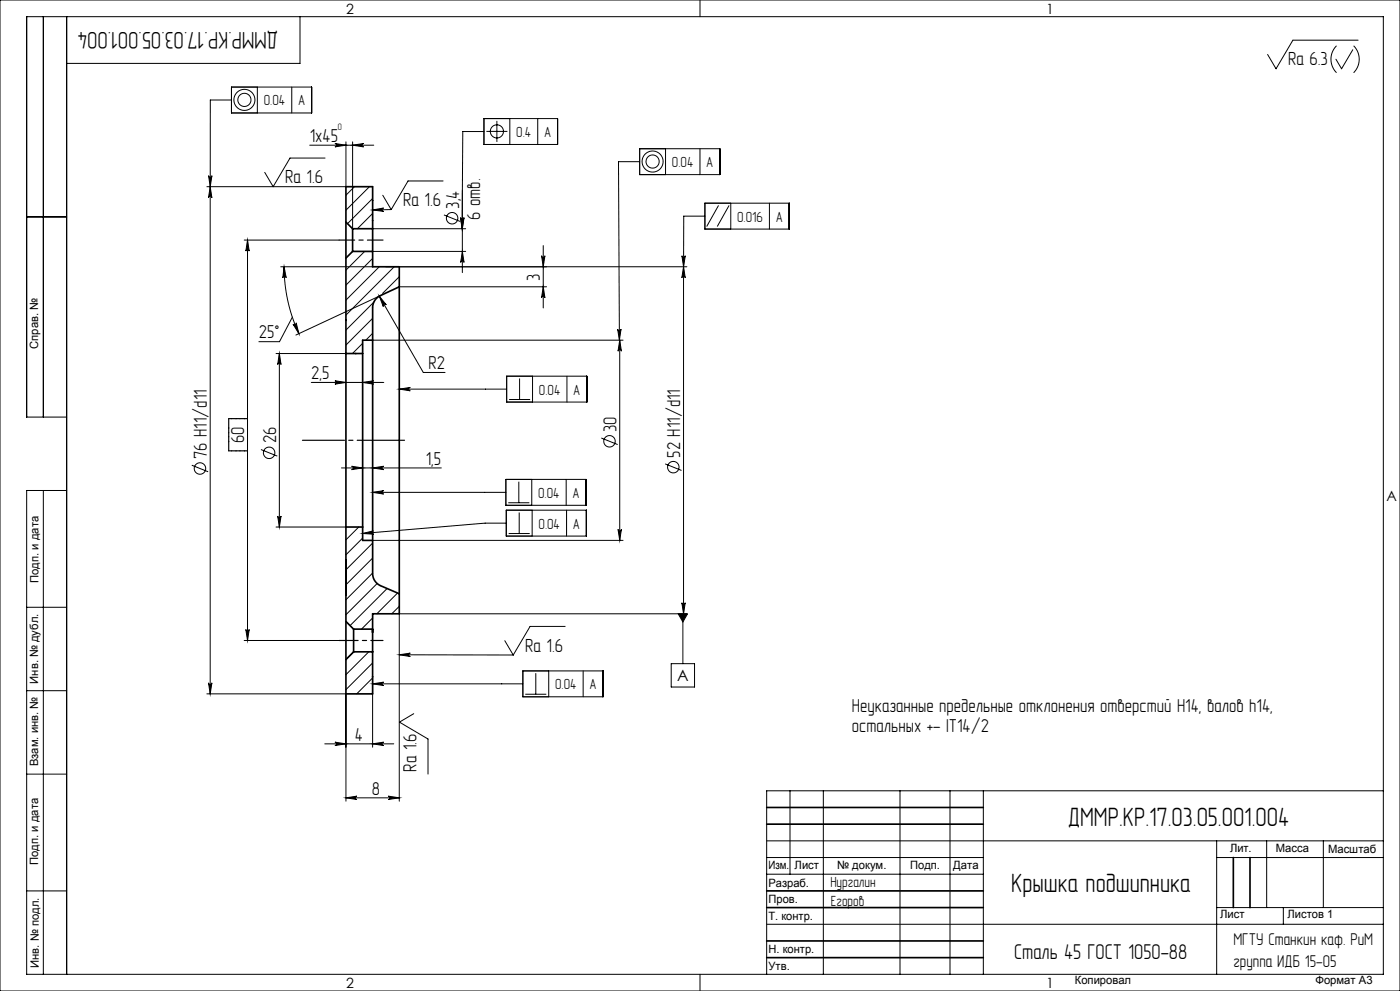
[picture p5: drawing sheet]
<svg xmlns="http://www.w3.org/2000/svg" width="420mm" height="297mm" viewBox="0 0 420 297" stroke-linecap="round" stroke-linejoin="round" font-family="sans-serif">
<g fill="none" stroke="#000" stroke-width=".3">
<path d="M0 0h420v297h-420zM13 5v120M20 5v287M90 5v14h-70M210 0v5M401 13.7a5.7 5.7 0 0 0 0 8.1M405.8 14.9l-3.3 5.7-1.7-2.8M406.1 13.7a5.7 5.7 0 0 1 0 8.1M407.4 12h-19.5l-5.1 8.6-2.5-4.3M69.4 26.1h24.1v7.8h-24.1zM69.4 30h-6.3v178M77.2 26.1v7.8"/>
<path d="M87.5 26.1v7.8M145.2 35.5h22.1v7.8h-22.1zM145.2 39.4h-6.4l-.2 29.2M145.9 39.4h6.3M149.1 36.2v6.3M152.9 35.5v7.8M161.3 35.5v7.8M62.6 52.6a.51 .51 0 0 0 .5 .5 .51 .51 0 0 0 .5-.5l-.5 3.4zM63.1 56l.5 3.3a.51 .51 0 0 0-.5-.5 .51 .51 0 0 0-.5 .5zM92.9 43.5h19.2M97.5 47.4h-10.5l-5.1 8.5-2.5-4.2M100.5 43l3.3 .5-3.3 .5a.51 .51 0 0 0 .5-.5 .51 .51 0 0 0-.5-.5z"/>
<path d="M103.8 42.5v13.5h-41.7M105.8 42.5v26.1M105.8 43.5l3.3-.5a.51 .51 0 0 0-.5 .5 .51 .51 0 0 0 .5 .5zM106.3 56l-2.5 2.5M110.8 56l-7 7M111.8 59.5l-7.5 7.5M114.8 58.5l2.6 4.3M132.9 54.2h-10.5l-5 8.6M138.7 57.1v24.6M191.9 44.6h24v7.7h-24zM191.9 48.5h-6.4l.3 53.5M199.7 44.6v7.7"/>
<path d="M210 44.6v7.7M8 65h12M73.3 72h28.4M74.3 72v120M74.3 72l.5 3.3a.51 .51 0 0 0-.5-.5 .51 .51 0 0 0-.6 .5zM84.2 80h27.6M85.2 80l.7 3.2a.51 .51 0 0 0-.6-.4 .51 .51 0 0 0-.5 .5zM85.2 80a47.4 47.4 0 0 0 4.5 20M109.4 75.4l-5.6 5.6M111.8 68.6h27.9M111.8 75.4h27.9M111.8 64l-4.6 4.6"/>
<path d="M111.8 68.5l-.1 .1M111.8 77.4l-8 8.1M111.8 62.9l3.3-.6a.51 .51 0 0 0-.5 .6 .51 .51 0 0 0 .5 .5zM113.8 80l-10 9.9M115.8 80h90.3M117.4 62.8l-5.6 .1M118.3 80l-14.5 14.4M133.2 64.4l4.9 2M138.1 65.2a.51 .51 0 0 0 .5 .5 .51 .51 0 0 0 .6-.4l-.6 3.3zM138.2 65.2a.51 .51 0 0 0 .5 .5 .51 .51 0 0 0 .5-.5l-.5 3.4zM138.7 75.4l.5 3.3a.51 .51 0 0 0-.5-.5 .51 .51 0 0 0-.5 .5zM162.5 76.6a.51 .51 0 0 0 .5 .5 .51 .51 0 0 0 .5-.5l-.5 3.4z"/>
<path d="M163 73.6v18.7M204.6 76.6a.51 .51 0 0 0 .5 .5 .51 .51 0 0 0 .5-.4l-.5 3.3zM205.1 80l.5 3.3a.51 .51 0 0 0-.5-.5 .51 .51 0 0 0-.5 .5zM211.5 60.9h25.3v7.8h-25.3zM211.5 64.8h-6.4v119.2M215.6 61.6l-3.6 6.3M218.7 61.6l-3.5 6.3M219.2 60.9v7.8M230.8 60.9v7.8M87.7 95.1l-3.9 7.3h-6.1M87.9 97.1a.51 .51 0 0 0 .7 .3 .51 .51 0 0 0 .3-.6l.8 3.2zM111.8 95.4l-8 8"/>
<path d="M111.8 99.9l-2.1 2.1M112.2 90.6l-8.4 8.3M113.8 88.8l2.1 2.6a.51 .51 0 0 0-.7-.2 .51 .51 0 0 0-.2 .7zM113.8 88.8l13.2 22.8h6.5M114.1 88.6l-25.3 11.8M119.8 82.9l-5 5M119.8 86h44.2M163 86l.5 3.3a.51 .51 0 0 0-.5-.5 .51 .51 0 0 0-.5 .5zM185.3 98.7a.51 .51 0 0 0 .5 .4 .51 .51 0 0 0 .5-.5l-.5 3.4zM82.8 106h21M83.8 106v52M83.8 106l.5 3.3a.51 .51 0 0 0-.5-.5 .51 .51 0 0 0-.5 .5z"/>
<path d="M93.4 114.6h21.7M100.5 114.1l3.3 .5-3.3 .5a.51 .51 0 0 0 .5-.5 .51 .51 0 0 0-.5-.5zM108.8 102.9l-3.1 3.1M108.8 114.6l3.3-.5a.51 .51 0 0 0-.5 .5 .51 .51 0 0 0 .5 .5zM111.8 102h75.1M119.8 116.6l3.3-.5a.51 .51 0 0 0-.5 .5 .51 .51 0 0 0 .5 .5zM119.8 116.6h32.2M152 112.7h24v7.8h-24zM152.7 119.7h6.3M155.9 113.4v6.3M159.8 112.7v7.8M170.1 112.7v7.8"/>
<path d="M185.9 102l.5 3.3a.51 .51 0 0 0-.5-.5 .51 .51 0 0 0-.5 .5zM185.9 102v60M20 125h-12v-120h407v287h-407v-145h12M57.5 139.4l4.9 2M78.3 134.7l4.9 2M105.5 139.7l3.3 .5-3.3 .6a.51 .51 0 0 0 .5-.6 .51 .51 0 0 0-.5-.5zM180.4 131.3l4.9 1.9M199.5 139l4.9 2M13 147v145M82.8 158h21M83.3 154.6a.51 .51 0 0 0 .5 .5 .51 .51 0 0 0 .5-.5l-.5 3.4zM102.4 140.2h30"/>
<path d="M107.6 158l-3.8 3.8M108.8 159.9l3.2-.8a.51 .51 0 0 0-.4 .5 .51 .51 0 0 0 .5 .5zM111.8 147.6h40M111.8 147.6l3.3-.6a.51 .51 0 0 0-.5 .6 .51 .51 0 0 0 .5 .5zM111.8 140.2l3.3-.5a.51 .51 0 0 0-.5 .5 .51 .51 0 0 0 .5 .6zM151.8 143.7h24v7.7h-24zM151.9 152.9h24v7.8h-24zM151.9 156.8h-6.4l-36.7 3.1M152.5 150.7h6.3M152.6 159.9h6.3M155.6 144.4v6.3M155.8 153.6v6.3"/>
<path d="M159.5 143.7v7.7M159.6 152.9v7.8M169.9 143.7v7.7M170 152.9v7.8M185.4 158.6a.51 .51 0 0 0 .5 .5 .51 .51 0 0 0 .5-.5l-.5 3.4zM108.8 161.3l-5 5M111.8 162h75.1M111.8 162.8l-8 8M111.8 167.3l-8 8M111.8 171.7l-8 8.1M113.1 174.9l-9.3 9.3M116.1 176.4l-11.1 11.1"/>
<path d="M119.3 177.7l-6.3 6.3M8 182h12M73.3 192h30.5M73.7 188.6a.51 .51 0 0 0 .6 .5 .51 .51 0 0 0 .5-.5l-.5 3.4zM106.1 195.4l-2.3 2.3M110.6 195.4l-6.8 6.8M111.8 198.7l-8 8M111.8 185.2l-3.4 3.4M119.8 181.7l-2.3 2.3M119.8 196.2l3.3-.5a.51 .51 0 0 0-.5 .5 .51 .51 0 0 0 .5 .6zM119.8 196.2l34.2 .1M151.4 192l2.6 4.3"/>
<path d="M169.5 187.7h-10.5l-5 8.6M201.4 198.9h7v7h-7zM203.5 184h2.8l-1.4 2.4zM204.6 180.6a.51 .51 0 0 0 .5 .5 .51 .51 0 0 0 .5-.5l-.5 3.4zM204.9 184v14.9M206.1 184h-86.3v56.1M8 207h12M62.1 208h41.7v32.1M62.6 204.6a.51 .51 0 0 0 .5 .5 .51 .51 0 0 0 .5-.5l-.5 3.4zM111.8 204.9l3.3-.5a.51 .51 0 0 0-.5 .5 .51 .51 0 0 0 .5 .6zM111.8 203.2l-4.8 4.8M111.8 207.7l-.3 .3"/>
<path d="M111.8 202.8v21.1M111.8 204.9h45.1M124.1 213.9l-4.3 2.5 8.6 5.1v10.5M156.9 201.1h24v7.7h-24zM157.6 208.1h6.3M160.7 201.7v6.4M164.6 201.1v7.7M174.9 201.1v7.7M8 232h12M97.4 222.9h20.7M100.5 222.4l3.3 .5-3.3 .5a.51 .51 0 0 0 .5-.5 .51 .51 0 0 0-.5-.5zM103.8 239.1l3.3-.5a.51 .51 0 0 0-.5 .5 .51 .51 0 0 0 .5 .5z"/>
<path d="M103.8 239.1h16M111.8 222.9l3.3-.5a.51 .51 0 0 0-.5 .5 .51 .51 0 0 0 .5 .5zM116.5 238.6l3.3 .5-3.3 .5a.51 .51 0 0 0 .5-.5 .51 .51 0 0 0-.5-.5zM237 237v25M247 237v55M270 237v55M285 237v55M295 237v55M415 237h-185v55M230 257h65M230 252h185M365 252v40"/>
<path d="M365 257h50M380 252v20M397 252v20M8 267h12M230 262h65M230 277h185M365 272h50M385 272v5M210 292v5"/>
<circle cx="73.3" cy="29.9" r="3.2"/>
<circle cx="73.3" cy="29.9" r="1.97"/>
<circle cx="149.1" cy="39.4" r="1.97"/>
<circle cx="195.8" cy="48.4" r="3.2"/>
<circle cx="195.8" cy="48.4" r="1.97"/>
<circle cx="135.6" cy="65.4" r="1.72"/>
<circle cx="80.7" cy="135.7" r="1.72"/>
<circle cx="182.8" cy="132.3" r="1.72"/>
<circle cx="60" cy="140.4" r="1.72"/>
<circle cx="202" cy="140" r="1.72"/>
</g>
<g fill="none" stroke="#000" stroke-width=".5">
<path d="M111.8 56v24M111.8 56h-8v152h8v-24h8v-104h-8M103.8 66.6l2 2M105.8 75.4l-2 2M105.8 68.6v6.8M105.8 68.6h6M105.8 75.4h6M119.8 86l-5.7 2.6a4 4 0 0 0-2.3 3.6v69.8M103.8 106h5M111.8 102h-3v60h3v9.9a4 4 0 0 0 2.4 3.7l5.6 2.4M103.8 158h5M103.8 186.2l2.3 2.4"/>
<path d="M106.1 195.4l-2.3 2.3M106.1 188.6v6.8M106.1 188.6h5.7M106.1 195.4h5.7M230 242h65M230 247h65M370 257v15M375 257v15M230 267h65M230 272h65M230 282h65M230 287h65"/>
</g>
<path d="M90.7 132h29.1" fill="none" stroke="#000" stroke-width=".35" stroke-dasharray="15.2 1.3 1.3 1.3" stroke-dashoffset="2.6"/>
<path d="M103.8 192h11.1" fill="none" stroke="#000" stroke-width=".35" stroke-dasharray="15.2 1.3 1.3 1.3" stroke-dashoffset="11.6"/>
<path d="M68.6 132.3v-1.4M68.6 129.7v-1.6M69.4 125.5h1.5M70.9 135.1h-1.5M71.9 125.5h1.5M73.4 135.1h-1.5M119.6 132h1.8M101.7 192h2.1" fill="none" stroke="#000" stroke-width=".35" stroke-dasharray="15.2 1.3 1.3 1.3"/>
<path d="M114.9 72h-13.2" fill="none" stroke="#000" stroke-width=".35" stroke-dasharray="15.2 1.3 1.3 1.3" stroke-dashoffset="10.6"/>
<path d="M68.6 135.1h5.6M74.2 125.5h-5.6" fill="none" stroke="#000" stroke-width=".35" stroke-dasharray="15.2 1.3 1.3 1.3" stroke-dashoffset="14.4"/>
<path d="M68.6 125.5v9.6" fill="none" stroke="#000" stroke-width=".35" stroke-dasharray="15.2 1.3 1.3 1.3" stroke-dashoffset="12.3"/>
<g fill="#000">
<path d="M203.5 184h2.8l-1.4 2.4z"/>
<path d="M63.1 56l.5 3.3a.51 .51 0 0 0-.5-.5 .51 .51 0 0 0-.5 .5zM62.6 204.6a.51 .51 0 0 0 .5 .5 .51 .51 0 0 0 .5-.5l-.5 3.4zM205.1 80l.5 3.3a.51 .51 0 0 0-.5-.5 .51 .51 0 0 0-.5 .5zM204.6 180.6a.51 .51 0 0 0 .5 .5 .51 .51 0 0 0 .5-.5l-.5 3.4zM74.3 72l.5 3.3a.51 .51 0 0 0-.5-.5 .51 .51 0 0 0-.6 .5zM73.7 188.6a.51 .51 0 0 0 .6 .5 .51 .51 0 0 0 .5-.5l-.5 3.4zM83.8 106l.5 3.3a.51 .51 0 0 0-.5-.5 .51 .51 0 0 0-.5 .5zM83.3 154.6a.51 .51 0 0 0 .5 .5 .51 .51 0 0 0 .5-.5l-.5 3.4zM138.2 65.2a.51 .51 0 0 0 .5 .5 .51 .51 0 0 0 .5-.5l-.5 3.4zM138.7 75.4l.5 3.3a.51 .51 0 0 0-.5-.5 .51 .51 0 0 0-.5 .5z"/>
<path d="M105.8 43.5l3.3-.5a.51 .51 0 0 0-.5 .5 .51 .51 0 0 0 .5 .5zM100.5 43l3.3 .5-3.3 .5a.51 .51 0 0 0 .5-.5 .51 .51 0 0 0-.5-.5z"/>
<path d="M162.5 76.6a.51 .51 0 0 0 .5 .5 .51 .51 0 0 0 .5-.5l-.5 3.4zM163 86l.5 3.3a.51 .51 0 0 0-.5-.5 .51 .51 0 0 0-.5 .5z"/>
<path d="M113.8 88.8l1.2 3.1a.51 .51 0 0 1 .2-.7 .51 .51 0 0 1 .7 .2zM103.8 239.1l3.3-.5a.51 .51 0 0 0-.5 .5 .51 .51 0 0 0 .5 .5zM116.5 238.6l3.3 .5-3.3 .5a.51 .51 0 0 0 .5-.5 .51 .51 0 0 0-.5-.5zM100.5 114.1l3.3 .5-3.3 .5a.51 .51 0 0 0 .5-.5 .51 .51 0 0 0-.5-.5zM108.8 114.6l3.3-.5a.51 .51 0 0 0-.5 .5 .51 .51 0 0 0 .5 .5zM85.2 80l.7 3.2a.51 .51 0 0 0-.6-.4 .51 .51 0 0 0-.5 .5zM87.9 97.1a.51 .51 0 0 0 .7 .3 .51 .51 0 0 0 .3-.6l.8 3.2zM100.5 222.4l3.3 .5-3.3 .5a.51 .51 0 0 0 .5-.5 .51 .51 0 0 0-.5-.5zM111.8 222.9l3.3-.5a.51 .51 0 0 0-.5 .5 .51 .51 0 0 0 .5 .5zM105.5 139.7l3.3 .5-3.3 .6a.51 .51 0 0 0 .5-.6 .51 .51 0 0 0-.5-.5zM111.8 140.2l3.3-.5a.51 .51 0 0 0-.5 .5 .51 .51 0 0 0 .5 .6z"/>
<path d="M108.8 159.9l3.2-.8a.51 .51 0 0 0-.4 .5 .51 .51 0 0 0 .5 .5zM111.8 147.6l3.3-.6a.51 .51 0 0 0-.5 .6 .51 .51 0 0 0 .5 .5zM111.8 204.9l3.3-.5a.51 .51 0 0 0-.5 .5 .51 .51 0 0 0 .5 .6zM119.8 116.6l3.3-.5a.51 .51 0 0 0-.5 .5 .51 .51 0 0 0 .5 .5zM138.1 65.2a.51 .51 0 0 0 .5 .5 .51 .51 0 0 0 .6-.4l-.6 3.3zM62.6 52.6a.51 .51 0 0 0 .5 .5 .51 .51 0 0 0 .5-.5l-.5 3.4zM204.6 76.6a.51 .51 0 0 0 .5 .5 .51 .51 0 0 0 .5-.4l-.5 3.3zM185.3 98.7a.51 .51 0 0 0 .5 .4 .51 .51 0 0 0 .5-.5l-.5 3.4z"/>
<path d="M185.4 158.6a.51 .51 0 0 0 .5 .5 .51 .51 0 0 0 .5-.5l-.5 3.4zM185.9 102l.5 3.3a.51 .51 0 0 0-.5-.5 .51 .51 0 0 0-.5 .5z"/>
<path d="M119.8 196.2l3.3-.5a.51 .51 0 0 0-.5 .5 .51 .51 0 0 0 .5 .6zM111.8 62.9l3.3-.6a.51 .51 0 0 0-.5 .6 .51 .51 0 0 0 .5 .5z"/>
</g>
<g font-size="7">
<text x="320.3" y="247.5">ДММР.КР.17.03.05.001.004</text>
<text x="303.3" y="267.2">Крышка подшипника</text>
</g>
<text font-size="6.3" x="83.5" y="9.5" transform="rotate(-180 83.5 9.5)">ДММР.КР.17.03.05.001.004</text>
<text font-size="5.6" x="304.2" y="287.5">Сталь 45 ГОСТ 1050-88</text>
<g font-size="5">
<text x="386.4" y="19.6">Ra 6.3</text>
<text x="85.6" y="54.9">Ra 1.6</text>
<text x="121" y="61.8">Ra 1.6</text>
<text x="157.6" y="195.3">Ra 1.6</text>
<text x="124.9" y="231.3" transform="rotate(-90 124.9 231.3)">Ra 1.6</text>
</g>
<g font-size="4.9">
<text x="92.9" y="42.5">1x45</text>
<text x="137.7" y="62.6" transform="rotate(-90 137.7 62.6)">3,4</text>
<text x="144" y="65.8" transform="rotate(-90 144 65.8)">6 отв.</text>
<text x="162" y="84.1" transform="rotate(-90 162 84.1)">3</text>
<text x="77.7" y="101.4">25°</text>
<text x="93.4" y="113.6">2,5</text>
<text x="128.6" y="110.6">R2</text>
<text x="184.9" y="129.4" transform="rotate(-90 184.9 129.4)">30</text>
<text x="62.1" y="137.6" transform="rotate(-90 62.1 137.6)">76 H11/d11</text>
<text x="73.3" y="132.9" transform="rotate(-90 73.3 132.9)">60</text>
<text x="82.8" y="132.9" transform="rotate(-90 82.8 132.9)">26</text>
<text x="204.1" y="137.2" transform="rotate(-90 204.1 137.2)">52 H11/d11</text>
<text x="127.7" y="139.3">1,5</text>
<text x="255.6" y="213.3">Неуказанные предельные отклонения отверстий H14, валов h14,</text>
<text x="106.4" y="221.9">4</text>
<text x="255.6" y="219.3">остальных +- IT14/2</text>
<text x="111.5" y="238.1">8</text>
</g>
<text font-size="4.7" x="203.1" y="204.2">А</text>
<g font-size="4.5">
<text x="370" y="283.3">МГТУ Станкин каф. РиМ</text>
<text x="370" y="289.8">группа ИДБ 15-05</text>
</g>
<g font-size="4.2">
<text x="103.8" y="4.2">2</text>
<text x="313.8" y="4.2">1</text>
<text x="415.9" y="150.2">A</text>
<text x="103.8" y="296.2">2</text>
<text x="313.8" y="296.2">1</text>
</g>
<g font-size="3.9">
<text x="79.1" y="31.6">0.04</text>
<text x="89.4" y="31.6">A</text>
<text x="154.9" y="41.1">0.4</text>
<text x="163.2" y="41.1">A</text>
<text x="201.6" y="50.1">0.04</text>
<text x="211.9" y="50.1">A</text>
<text x="221.1" y="66.4">0.016</text>
<text x="232.7" y="66.4">A</text>
<text x="161.7" y="118.3">0.04</text>
<text x="172" y="118.3">A</text>
<text x="161.5" y="149.2">0.04</text>
<text x="171.7" y="149.2">A</text>
<text x="161.6" y="158.4">0.04</text>
<text x="171.9" y="158.4">A</text>
<text x="166.5" y="206.6">0.04</text>
<text x="176.8" y="206.6">A</text>
<text x="249.1" y="265.9">Нургалин</text>
<text x="249.3" y="271.4">Егоров</text>
</g>
<g font-size="3.4">
<text x="11.5" y="104.5" transform="rotate(-90 11.5 104.5)">Справ. №</text>
<text x="11.6" y="174.7" transform="rotate(-90 11.6 174.7)">Подп. и дата</text>
<text x="11.4" y="204.9" transform="rotate(-90 11.4 204.9)">Инв. № дубл.</text>
<text x="11.4" y="229.6" transform="rotate(-90 11.4 229.6)">Взам. инв. №</text>
<text x="369" y="255.5">Лит.</text>
<text x="382.8" y="255.5">Масса</text>
<text x="398.4" y="255.6">Масштаб</text>
<text x="11.4" y="259.2" transform="rotate(-90 11.4 259.2)">Подп. и дата</text>
<text x="230.5" y="260.5">Изм.</text>
<text x="238.4" y="260.4">Лист</text>
<text x="251.1" y="260.4">№ докум.</text>
<text x="273" y="260.4">Подп.</text>
<text x="286" y="260.4">Дата</text>
<text x="230.5" y="265.7">Разраб.</text>
<text x="230.5" y="275.7">Т. контр.</text>
<text x="230.6" y="270.7">Пров.</text>
<text x="366" y="275.2">Лист</text>
<text x="386.3" y="275.2">Листов 1</text>
<text x="230.6" y="285.7">Н. контр.</text>
<text x="11.6" y="290" transform="rotate(-90 11.6 290)">Инв. № подл.</text>
<text x="230.6" y="290.7">Утв.</text>
<text x="322.5" y="295">Копировал</text>
<text x="394.6" y="295">Формат А3</text>
</g>
<text font-size="2.5" x="101.4" y="38.9">0</text>
</svg>
